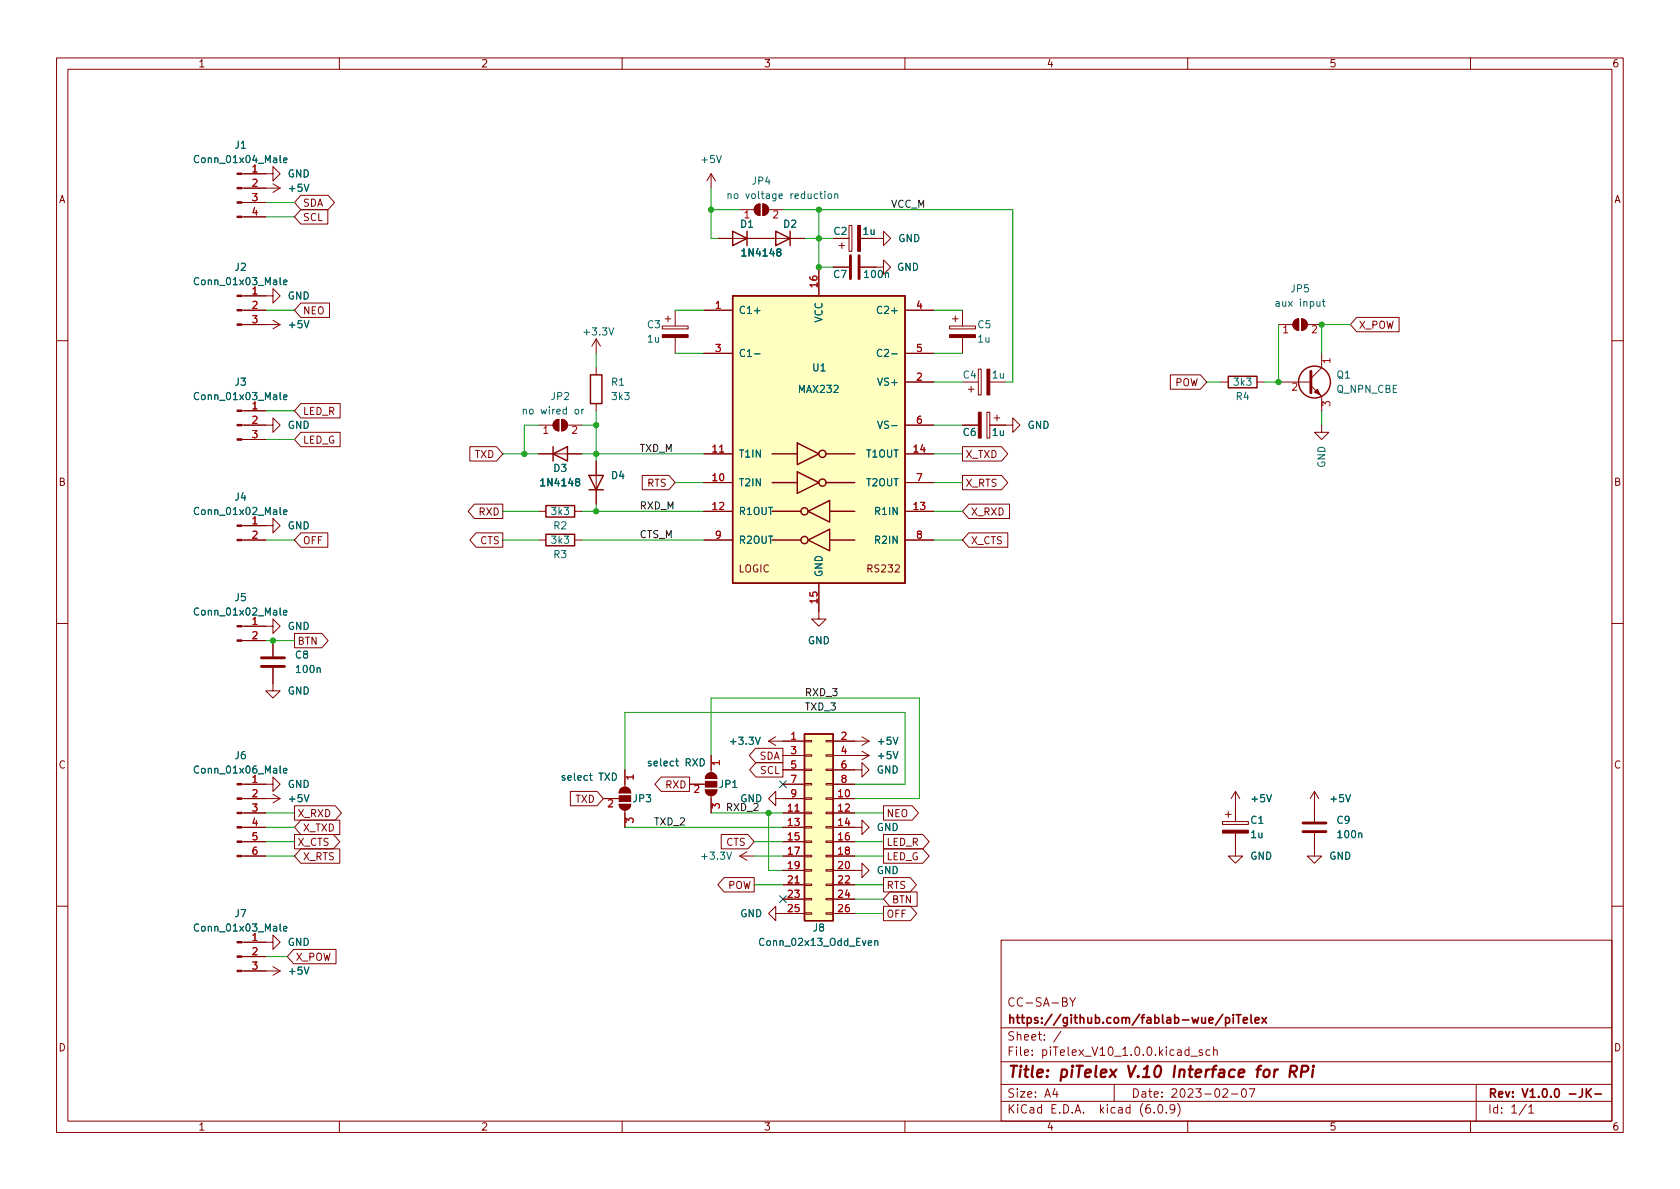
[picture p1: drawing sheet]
<svg xmlns="http://www.w3.org/2000/svg" width="297mm" height="210mm" viewBox="0 0 297 210" stroke-linecap="round" stroke-linejoin="round" font-family="sans-serif">
<g fill="none" stroke="#840000" stroke-width=".18">
<path d="M10 10.2h277v190.1h-277zM12 12.2h273v186.1h-273zM60 10.2v2M110 10.2v2M160 10.2v2M210 10.2v2M260 10.2v2M42.8 30.7h5.5v-1.2l1.2 1.2-1.2 1.3v-1.3M42.8 33.3h6.7M42.8 38.3h4.2M42.8 35.8h4.2M48.3 32.5l1.2 .8"/>
<path d="M49.5 33.3l-1.2 .7M53.2 34.5h4.8l1.1 1.3-1.1 1.3h-4.8l-1.1-1.3zM53.2 37.1h4.8v2.5h-4.8l-1.1-1.3zM125.7 30.7l-.7 1.3M125.7 30.7v2.6M125.7 30.7l.8 1.3M130.8 37.1h2.5M133.6 36.4l.8-.3v2a1.02 1.02 0 0 1-1-.6 1.02 1.02 0 0 1 .2-1.1zM134.9 36.1a1.02 1.02 0 0 1 1 1 1.02 1.02 0 0 1-1 1zM135.9 37.1h2.5M150.1 39.9h.5v4.5h-.5zM42.8 52.3h5.5v-1.3l1.2 1.3-1.2 1.3v-1.3"/>
<path d="M42.8 54.9h4.2M42.8 57.4h6.7M48.3 56.6l1.2 .8M49.5 57.4l-1.2 .8M53.2 53.6h5.1v2.5h-5.1l-1.1-1.2zM105.4 59.9v2.6M105.4 59.9l-.8 1.3M105.4 59.9l.8 1.3M117.1 57.7h4.6v.5h-4.6zM117.6 56.4h1M118.1 55.9v1M119.4 54.9v2.8"/>
<path d="M119.4 59.7v2.8M124.5 54.9h5M127 42.2h15.2M144.8 47.2v5.1M148.3 43.4h1.1M148.8 42.9v1M152.1 47.2h4.1v-1.2l1.3 1.2-1.3 1.3v-1.3M152.1 42.2h4.1v-1.3l1.3 1.3-1.3 1.2v-1.2M160 54.9h5.1M167.9 57.7h4.6v.5h-4.6zM168.4 56.4h1M168.9 55.9v1"/>
<path d="M170.2 54.9v2.8M170.2 59.7v2.8M226.1 57.4h2.5M228.9 56.7l.7-.3v2a1.02 1.02 0 0 1-.9-.6 1.02 1.02 0 0 1 .2-1.1zM230.1 56.4a1.02 1.02 0 0 1 1 1 1.02 1.02 0 0 1-1 1zM231.1 57.4h2.6M239.9 56.1h7.5v2.6h-7.5l-1.1-1.3zM10 60.2h2M42.8 75.2h5.5v-1.3l1.2 1.3-1.2 1.2v-1.2M42.8 77.7h4.2M42.8 72.6h4.2M53.2 71.4h6.9v2.5h-6.9l-1.1-1.3z"/>
<path d="M53.2 76.4h6.9v2.6h-6.9l-1.1-1.3zM83.1 79h4.7l1.1 1.3-1.1 1.2h-4.7zM95.2 75.2h2.6M98.1 74.5l.7-.3v2a1.02 1.02 0 0 1-.9-.6 1.02 1.02 0 0 1 .2-1.1zM99.3 74.2a1.02 1.02 0 0 1 1 1 1.02 1.02 0 0 1-1 1zM100.3 75.2h2.6M105.4 65v1.3M105.4 71.4v1.2M124.5 62.5h5M160 67.6h5.1M160 62.5h5.1M160 75.2h5.1"/>
<path d="M170.2 79h6.9l1.1 1.3-1.1 1.2h-6.9zM171.2 68.8h1M171.7 68.3v1M173 65.3h.5v4.5h-.5zM174.5 72.9h.5v4.6h-.5zM175 75.2h4.1v-1.3l1.2 1.3-1.2 1.2v-1.2M175 67.6h2.8M175.8 73.9h1M176.3 73.4v1M206.9 66.3h5.3l1.2 1.3-1.2 1.2h-5.3zM215.9 67.6h1.3M222.2 67.6h1.3"/>
<path d="M226.1 67.6h5.7M231.8 68.2l1.9 1.9v2.5M233.7 75.2v1.2h1.2l-1.2 1.3-1.3-1.3h1.3M233.7 62.5v2.5l-1.9 1.9M285 60.2h2M42.8 93h5.5v-1.3l1.2 1.3-1.2 1.2v-1.2M42.8 95.5h4.2M53.2 94.2h4.8v2.6h-4.8l-1.1-1.3zM83.9 89.1h5v2.6h-5l-1.1-1.3zM84.2 94.2h4.7v2.6h-4.7l-1.1-1.3zM95.2 80.3h7.7M95.2 90.4h1.3"/>
<path d="M95.2 95.5h1.3M101.6 90.4h1.3M101.6 95.5h1.3M105.4 81.5v7.6M113.6 84.1h4.7l1.1 1.2-1.1 1.3h-4.7zM124.5 85.3h5M124.5 80.3h5M124.5 90.4h5M124.5 95.5h5M160 85.3h5.1M160 80.3h5.1M160 90.4h5.1"/>
<path d="M160 95.5h5.1M170.2 84.1h6.9l1.1 1.2-1.1 1.3h-6.9zM171.3 89.1h7.2v2.6h-7.2l-1.1-1.3zM171.3 94.2h6.9v2.6h-6.9l-1.1-1.3zM10 110.2h2M42.8 110.7h5.5v-1.2l1.2 1.2-1.2 1.3v-1.3M42.8 113.3h4.2M48.3 118.1v4.1h1.2l-1.2 1.2-1.3-1.2h1.3M48.3 113.3v2.8M52.1 112h4.8l1.1 1.3-1.1 1.2h-4.8zM144.8 103.1v6.4h1.2l-1.2 1.2-1.3-1.2h1.3M285 110.2h2"/>
<path d="M42.8 138.7h5.5v-1.3l1.2 1.3-1.2 1.2v-1.2M100.9 139.9h4.7l1.1 1.3-1.1 1.3h-4.7zM109.8 139.5a1.02 1.02 0 0 1 1.1-.2 1.02 1.02 0 0 1 .6 .9h-2zM110.5 136.1v3.1M116.9 137.4h5v2.5h-5l-1.1-1.2zM121.9 138.7h2.8M124.7 139.7h2a1.02 1.02 0 0 1-1 1 1.02 1.02 0 0 1-1-1zM125 136.9a1.02 1.02 0 0 1 1.1-.2 1.02 1.02 0 0 1 .6 1h-2zM125.7 133.6v3M133.6 132.3h4.8v2.6h-4.8l-1.1-1.3zM133.7 134.9h4.7v2.5h-4.7l-1.2-1.3zM135.9 131.1l1.3 .7"/>
<path d="M135.9 131.1h6.3M137.2 130.3l-1.3 .8M138.4 133.6h3.8M138.4 136.1h3.8M138.4 138.7h3.8M142.2 138.6h1.3v.2h-1.3zM142.2 136h1.3v.3h-1.3zM142.2 133.5h1.3v.2h-1.3zM142.2 130.9h1.3v.3h-1.3zM146 138.6h1.3v.2h-1.3zM146 136h1.3v.3h-1.3zM146 133.5h1.3v.2h-1.3z"/>
<path d="M146 130.9h1.3v.3h-1.3zM147.3 136.1h5.1v-1.2l1.3 1.2-1.3 1.3v-1.3M147.3 131.1h6.4M147.3 133.6h6.4M147.3 138.7h3.8M152.4 132.8l1.3 .8M152.4 130.3l1.3 .8M153.7 133.6l-1.3 .8M153.7 131.1l-1.3 .7M218.4 139.9v5.4M218.4 139.9l-.7 1.3M218.4 139.9l.8 1.3"/>
<path d="M232.4 139.9v5.4M232.4 139.9l-.8 1.3M232.4 139.9l.8 1.3M42.8 141.2h6.7M42.8 143.8h4.2M42.8 146.3h4.2M42.8 148.8h4.2M42.8 151.4h4.2M48.3 140.5l1.2 .7M49.5 141.2l-1.2 .8M52.1 142.5h7.2l1.1 1.3-1.1 1.2h-7.2zM52.1 147.6h6.9l1.1 1.2-1.1 1.3h-6.9z"/>
<path d="M53.2 150.1h6.9v2.5h-6.9l-1.1-1.2zM53.2 145h6.9v2.6h-6.9l-1.1-1.3zM106.7 141.2h2.8M109.5 142.2h2a1.02 1.02 0 0 1-1 1.1 1.02 1.02 0 0 1-1-1.1zM110.5 143.3v3M125.7 140.7v3.1M127.5 147.6h4.7l1.1 1.2-1.1 1.3h-4.7zM128 155.2h5.3v2.5h-5.3l-1.1-1.2zM130.8 151.4h2.5M130.8 151.4l1.3 .7M132.1 150.6l-1.3 .8M137.2 141.2v-1.3l-1.3 1.3 1.3 1.3v-1.3h5"/>
<path d="M138.4 143.8h3.8M138.4 146.3h3.8M138.4 148.8h3.8M138.4 151.4h3.8M138.4 153.9h3.8M138.4 156.5h3.8M138.4 159h3.8M142.2 158.9h1.3v.2h-1.3zM142.2 156.3h1.3v.3h-1.3zM142.2 153.8h1.3v.2h-1.3zM142.2 151.3h1.3v.2h-1.3zM142.2 148.7h1.3v.3h-1.3z"/>
<path d="M142.2 146.2h1.3v.2h-1.3zM142.2 143.6h1.3v.3h-1.3zM142.2 141.1h1.3v.2h-1.3zM146 158.9h1.3v.2h-1.3zM146 156.3h1.3v.3h-1.3zM146 153.8h1.3v.2h-1.3zM146 151.3h1.3v.2h-1.3zM146 148.7h1.3v.3h-1.3zM146 146.2h1.3v.2h-1.3zM146 143.6h1.3v.3h-1.3zM146 141.1h1.3v.2h-1.3zM147.3 153.9h5.1v-1.3l1.3 1.3-1.3 1.3v-1.3"/>
<path d="M147.3 146.3h5.1v-1.3l1.3 1.3-1.3 1.3v-1.3M147.3 141.2h3.8M147.3 143.8h3.8M147.3 148.8h3.8M147.3 151.4h3.8M147.3 156.5h3.8M147.3 159h3.8M156.2 142.5h5.1l1.1 1.3-1.1 1.2h-5.1zM156.2 147.6h7l1.1 1.2-1.1 1.3h-7zM156.2 150.1h7l1.1 1.3-1.1 1.2h-7zM156.2 155.2h4.7l1.1 1.3-1.1 1.2h-4.7zM157.3 157.7h4.9v2.6h-4.9l-1.1-1.3z"/>
<path d="M216.2 145.3h4.5v.5h-4.5zM216.7 144h1M217.2 143.5v1M218.4 147.3v4.1h1.3l-1.3 1.2-1.2-1.2h1.2M232.4 147.3v4.1h1.3l-1.3 1.2-1.3-1.2h1.3M10 160.2h2M42.8 166.6h5.5v-1.3l1.2 1.3-1.2 1.3v-1.3M42.8 171.7h6.7M42.8 169.2h4.2M48.3 170.9l1.2 .8M49.5 171.7l-1.2 .8M51.9 167.9h7.5v2.5h-7.5l-1.1-1.2z"/>
<path d="M137.2 161.5v-1.2l-1.3 1.2 1.3 1.3v-1.3h5M142.2 161.4h1.3v.3h-1.3zM146 161.4h1.3v.3h-1.3zM147.3 161.5h3.8M156.2 160.3h4.8l1.1 1.2-1.1 1.3h-4.8zM177 166.3h108v32h-108zM187.9 177.1h.5l.2-.1v-.3l-.1-.2-.6-.1v1.5h.5l.3-.3a.39 .39 0 0 0-.3-.5M189.1 176.4l.5 .8 .5-.8M189.6 177.2v.7M285 160.2h2M60 198.3v2M110 198.3v2"/>
<path d="M160 198.3v2M177 194.8h108M177 191.8h108M177 187.8h108M177 181.8h108M186.5 192.5l-.4 1h1M186.9 193v1M187.6 182.4l-1.3 1.9M197 191.8v3M204.1 196.7v.1M204.9 195.4l.2-.1a.81 .81 0 0 1 .6 .7 .81 .81 0 0 1-.3 .8h-.2a.81 .81 0 0 1-.6-.6 .81 .81 0 0 1 .3-.8zM206.2 196.7v.1"/>
<path d="M207.7 196l-.3 .3h-.3l-.2-.3 .1-.6 .4-.1 .2 .2a.99 .99 0 0 1-.3 1.3h-.3M208.2 195.1a1.72 1.72 0 0 1 0 2.3M210 198.3v2M210.6 186.8h1.1M212.6 185.7l-.4-.1-.2 .2 .1 .3 .5 .1v.4h-.6M213.9 185.7l-.4-.1-.3 .3v.4l.2 .3h.5M214.6 185.8l.2-.2 .3 .1 .1 .9M214.6 185.1v1.5M216.2 192.7l.6-.2 .2 .2 .1 .3-1 1h1M217.7 193.5h1.2M219.7 192.6l.2-.1a.81 .81 0 0 1 .5 .7 .81 .81 0 0 1-.3 .8h-.1a.81 .81 0 0 1-.6-.6 .81 .81 0 0 1 .3-.8zM220.9 192.5h1l-.7 1.5"/>
<path d="M260 198.3v2M261 191.8v6.5M269.9 195.3l-1.3 1.9M270.3 195.8l.4-.5v1.5M270.3 196.8h.9"/>
</g>
<g fill="none" stroke="#840000" stroke-width=".3">
<path d="M216.2 179.4l-1.3 1.9M216.7 179.9v1.5M218.1 179.4v.2M218.1 179.9v1M218.6 179.4h.8M219 179.4v1.5M221.2 179.4v1.3l.2 .2M223.1 179.9l.8 1M223.9 179.9l-.8 1M216.7 180l.4-.1 .3 .3v.4l-.1 .3h-.6M219.8 180.4l.8-.1-.1-.3-.4-.1-.3 .2 .1 .8h.6M221.9 180.4l.7-.1v-.3l-.5-.1-.2 .2 .1 .8h.6"/>
<path d="M279.8 192.5v1.1a.48 .48 0 0 1-.6 .4M280.5 192.5v1.5M280.7 193.2l.6 .8M281.3 192.5l-.8 .9M282 193.5h1.1"/>
</g>
<path d="M225.4 189.1l-.2 1.4M226 189.1l-.4 .1-.3 .3M228.1 189.5h.8a.55 .55 0 0 0 .4-.5 .55 .55 0 0 0-.3-.5h-.8l-.2 2M228.6 189.5l.5 1M230.1 189.5h.8a.55 .55 0 0 0 .4-.5 .55 .55 0 0 0-.3-.5h-.8l-.2 2M232.2 189.1l-.2 1.4M232.2 188.5l-.1 .1 .1 .1 .1-.1-.1-.1v.2" fill="none" stroke="#840000" stroke-width=".4"/>
<path d="M150.4 45.2v4.1M151.9 45.2v4.1M231.8 65.7v3.8M46.2 117.9h4.1M46.2 116.3h4.1M230.4 147.1h4M230.4 145.5h4" fill="none" stroke="#840000" stroke-width=".51"/>
<g fill="#840000" stroke="#840000" stroke-width=".18">
<path d="M133.6 36.4l.8-.3v2a1.02 1.02 0 0 1-1-.6 1.02 1.02 0 0 1 .2-1.1z"/>
<path d="M134.9 36.1a1.02 1.02 0 0 1 1 1 1.02 1.02 0 0 1-1 1z"/>
<path d="M216.2 146.8h4.5v.5h-4.5z"/>
<path d="M151.6 39.9h.5v4.5h-.5z"/>
<path d="M41.9 77.6h.9v.2h-.9z"/>
<path d="M41.9 75.1h.9v.2h-.9z"/>
<path d="M41.9 72.5h.9v.3h-.9z"/>
<path d="M173 72.9h.5v4.6h-.5z"/>
<path d="M228.9 56.7l.7-.3v2a1.02 1.02 0 0 1-.9-.6 1.02 1.02 0 0 1 .2-1.1z"/>
<path d="M230.1 56.4a1.02 1.02 0 0 1 1 1 1.02 1.02 0 0 1-1 1z"/>
<path d="M41.9 38.2h.9v.3h-.9z"/>
<path d="M41.9 35.7h.9v.2h-.9z"/>
<path d="M41.9 33.1h.9v.3h-.9z"/>
<path d="M41.9 30.6h.9v.3h-.9z"/>
<path d="M232.4 69.3l.5-.5 .5 1z"/>
<path d="M41.9 113.2h.9v.2h-.9z"/>
<path d="M41.9 110.6h.9v.3h-.9z"/>
<path d="M174.5 65.3h.5v4.5h-.5z"/>
<path d="M167.9 59.2h4.6v.5h-4.6z"/>
<path d="M41.9 57.3h.9v.2h-.9z"/>
<path d="M41.9 54.7h.9v.3h-.9z"/>
<path d="M41.9 52.2h.9v.2h-.9z"/>
<path d="M117.1 59.2h4.6v.5h-4.6z"/>
<path d="M98.1 74.5l.7-.3v2a1.02 1.02 0 0 1-.9-.6 1.02 1.02 0 0 1 .2-1.1z"/>
<path d="M99.3 74.2a1.02 1.02 0 0 1 1 1 1.02 1.02 0 0 1-1 1z"/>
<path d="M41.9 95.4h.9v.2h-.9z"/>
<path d="M41.9 92.8h.9v.3h-.9z"/>
<path d="M41.9 151.3h.9v.2h-.9z"/>
<path d="M41.9 148.7h.9v.3h-.9z"/>
<path d="M41.9 146.2h.9v.2h-.9z"/>
<path d="M41.9 143.6h.9v.3h-.9z"/>
<path d="M41.9 141.1h.9v.2h-.9z"/>
<path d="M41.9 138.6h.9v.2h-.9z"/>
<path d="M109.8 139.5a1.02 1.02 0 0 1 1.1-.2 1.02 1.02 0 0 1 .6 .9h-2z"/>
<path d="M109.5 140.7h2v1h-2z"/>
<path d="M109.5 142.2h2a1.02 1.02 0 0 1-1 1.1 1.02 1.02 0 0 1-1-1.1z"/>
<path d="M125 136.9a1.02 1.02 0 0 1 1.1-.2 1.02 1.02 0 0 1 .6 1h-2z"/>
<path d="M124.7 138.2h2v1h-2z"/>
<path d="M124.7 139.7h2a1.02 1.02 0 0 1-1 1 1.02 1.02 0 0 1-1-1z"/>
<path d="M41.9 171.6h.9v.2h-.9z"/>
<path d="M41.9 169h.9v.3h-.9z"/>
<path d="M41.9 166.5h.9v.2h-.9z"/>
</g>
<g fill="none" stroke="#006464" stroke-width=".18">
<path d="M50.1 28.3l.6-.1v-.2l-.4-.1-.2 .2 .1 .6h.5M128.7 34.4l.2-.1h.3l.1 .8M128.7 34.3v.8M146.4 34.4l.2-.1 .4 .1v.5l-.1 .2h-.3l-.2-.1zM147.6 34.4l.2-.1h.3v.8M147.6 34.3v.8M50.1 49.9l.6-.1v-.2l-.4-.1-.2 .2 .1 .6h.5M155.9 54.3a.6 .6 0 0 0-.8 .4 .6 .6 0 0 0 .6 .7l.2-.1M233.8 53.3h.5M234 52.9v1.1l.3 .2M50.1 70.2l.6-.1v-.2l-.4-.1-.2 .2 .1 .6h.5M102.9 72.4v.8"/>
<path d="M103.2 72.4l-.3 .2M133.4 62.6h1M155.2 74.5l.4 1.3 .4-1.3M155.9 61.9a.6 .6 0 0 0-.8 .4 .6 .6 0 0 0 .6 .8l.2-.2M50.1 90.6l.6-.2v-.2l-.4-.1-.2 .2 .1 .6h.5M50.1 108.3l.6-.1v-.2l-.4-.1-.2 .2 .1 .6h.5M50.1 136.3l.6-.1v-.3h-.4l-.2 .1 .1 .7h.5M108.3 136.7a.64 .64 0 0 1 .7 .6 .64 .64 0 0 1-.7 .7zM123.8 134.2a.64 .64 0 0 1 .7 .6 .64 .64 0 0 1-.7 .6zM50.1 164.2l.6-.1v-.2l-.4-.1-.2 .2 .1 .6h.5M154.7 166.5l.1-.2 .4 .1v.8M154.7 166.3v.9"/>
</g>
<g fill="none" stroke="#840000" stroke-width=".25">
<path d="M129.5 52.3h30.5v50.8h-30.5zM129.5 40.9l2.6 1.3-2.6 1.2zM132.1 40.9v2.5M137.2 40.9l2.5 1.3-2.5 1.2zM139.7 40.9v2.5M97.8 79v2.5M104.4 66.3h2v5.1h-2zM141 78.4l3.8 1.9-3.8 1.9zM217.2 66.5h5v2.1h-5zM96.5 89.4h5.1v2h-5.1zM96.5 94.5h5.1v2h-5.1zM97.8 80.3l2.5-1.3v2.5z"/>
<path d="M104.1 84.1h2.6l-1.3 2.5zM104.1 86.6h2.6M136.5 85.3h4.5M136.5 80.3h4.5M136.5 95.5h5.1M136.5 90.4h5.1M141 83.4l3.8 1.9-3.8 1.9zM142.9 95.5l3.8-1.9v3.8zM142.9 90.4l3.8-1.9v3.8zM146 85.3h5.1M146 80.3h5.1M146.7 95.5h4.4"/>
<path d="M146.7 90.4h4.4M142.2 129.8h5.1v33h-5.1z"/>
<circle cx="232.4" cy="67.6" r="2.82"/>
<circle cx="142.2" cy="95.5" r=".63"/>
<circle cx="142.2" cy="90.4" r=".63"/>
<circle cx="145.4" cy="80.3" r=".63"/>
<circle cx="145.4" cy="85.3" r=".63"/>
</g>
<g fill="#ffffc2" stroke="#ffffc2" stroke-width=".18">
<path d="M129.5 52.3h30.5v50.8h-30.5z"/>
<path d="M142.2 129.8h5.1v33h-5.1z"/>
</g>
<g fill="none" stroke="#009600" stroke-width=".18">
<path d="M47 35.8h5.1M47 38.3h5.1M125.7 33.3v8.9h1.3M125.7 37.1h5.1M138.4 37.1h40.7v30.5h-1.3M144.8 37.1v10.1h2.5M47 54.9h5.1M119.4 54.9h5.1M142.2 42.2h5.1M165.1 54.9h5.1M226.1 57.4v10.2h-2.6M238.8 57.4h-5.1v5.1"/>
<path d="M47 72.6h5.1M47 77.7h5.1M95.2 75.2h-2.5v5.1M102.9 75.2h2.5M105.4 62.5v2.5M105.4 72.6v8.9M119.4 62.5h5.1M165.1 67.6h5.1M165.1 62.5h5.1M165.1 75.2h5.1M213.4 67.6h2.5M233.7 72.6v2.6"/>
<path d="M47 95.5h5.1M88.9 95.5h6.3M88.9 90.4h6.3M88.9 80.3h6.3M102.9 95.5h21.6M102.9 90.4h21.6M102.9 80.3h21.6M105.4 89.1v1.3M119.4 85.3h5.1M165.1 85.3h5.1M165.1 95.5h5.1M165.1 90.4h5.1"/>
<path d="M165.1 80.3h5.1M47 113.3h5.1M110.5 136.1v-10.1h49.5v12.7h-8.9M125.7 133.6v-10.2h36.9v17.8h-11.5M47 151.4h5.1M47 148.8h5.1M47 143.8h5.1M47 146.3h5.1M110.5 146.3h27.9M125.7 143.8h12.7M133.3 151.4h5.1M133.3 156.5h5.1"/>
<path d="M133.3 148.8h5.1M135.9 143.8v10.1h2.5M151.1 151.4h5.1M151.1 156.5h5.1M151.1 148.8h5.1M151.1 143.8h5.1M151.1 159h5.1M47 169.2h3.8M151.1 161.5h5.1"/>
</g>
<path d="M137.8 138.1l1.2 1.2M139 138.1l-1.2 1.2M137.8 158.4l1.2 1.2M139 158.4l-1.2 1.2" fill="none" stroke="#000084" stroke-width=".18"/>
<g fill="#009600" stroke="#009600" stroke-width=".18">
<circle cx="144.8" cy="42.2" r=".46"/>
<circle cx="144.8" cy="37.1" r=".46"/>
<circle cx="144.8" cy="47.2" r=".46"/>
<circle cx="125.7" cy="37.1" r=".46"/>
<circle cx="135.9" cy="143.8" r=".46"/>
<circle cx="92.7" cy="80.3" r=".46"/>
<circle cx="48.3" cy="113.3" r=".46"/>
<circle cx="105.4" cy="90.4" r=".46"/>
<circle cx="226.1" cy="67.6" r=".46"/>
<circle cx="233.7" cy="57.4" r=".46"/>
<circle cx="105.4" cy="80.3" r=".46"/>
<circle cx="105.4" cy="75.2" r=".46"/>
</g>
<text font-size="2.8" fill="#840000" x="178" y="190.6">Title: piTelex V.10 Interface for RPi</text>
<g font-size="2.1" fill="#840000">
<text x="178" y="178">CC-SA-BY</text>
<text x="178" y="184">Sheet: /</text>
<text x="178" y="181">https://github.com/fablab-wue/piTelex</text>
<text x="178" y="186.7">File: piTelex_V10_1.0.0.kicad_sch</text>
<text x="178" y="196.9">KiCad E.D.A. kicad (6.0.9)</text>
<text x="178" y="194.1">Size: A4</text>
<text x="200" y="194.1">Date: 2023-02-07</text>
<text x="263" y="194.1">Rev: V1.0.0 -JK-</text>
<text x="263" y="196.9">Id: 1/1</text>
</g>
<g font-size="1.8" fill="#840000">
<text x="35" y="11.9">1</text>
<text x="85" y="11.9">2</text>
<text x="135" y="11.9">3</text>
<text x="185" y="11.9">4</text>
<text x="235" y="11.9">5</text>
<text x="285" y="11.9">6</text>
<text x="10.3" y="35.9">A</text>
<text x="285.3" y="35.9">A</text>
<text x="53.5" y="36.5">SDA</text>
<text x="53.5" y="39.1">SCL</text>
<text x="147.5" y="41.5">C2</text>
<text x="147.4" y="49.1">C7</text>
<text x="53.5" y="55.6">NEO</text>
<text x="240.2" y="58.1">X_POW</text>
<text x="207.7" y="68.3">POW</text>
<text x="53.5" y="73.4">LED_R</text>
<text x="170.3" y="77.1">C6</text>
<text x="53.5" y="78.4">LED_G</text>
<text x="83.9" y="81">TXD</text>
<text x="170.7" y="81">X_TXD</text>
<text x="10.3" y="85.9">B</text>
<text x="114.4" y="86.1">RTS</text>
<text x="170.7" y="86.1">X_RTS</text>
<text x="285.3" y="85.9">B</text>
<text x="84.7" y="91.1">RXD</text>
<text x="171.6" y="91.1">X_RXD</text>
<text x="53.5" y="96.2">OFF</text>
<text x="84.9" y="96.2">CTS</text>
<text x="130.5" y="101.2">LOGIC</text>
<text x="153.5" y="101.2">RS232</text>
<text x="171.6" y="96.2">X_CTS</text>
<text x="52.5" y="114">BTN</text>
<text x="10.3" y="135.9">C</text>
<text x="134.2" y="134.3">SDA</text>
<text x="134.4" y="136.9">SCL</text>
<text x="285.3" y="135.9">C</text>
<text x="101.7" y="141.9">TXD</text>
<text x="117.7" y="139.4">RXD</text>
<text x="52.5" y="144.5">X_RXD</text>
<text x="52.5" y="149.6">X_CTS</text>
<text x="53.5" y="147">X_TXD</text>
<text x="128.4" y="149.6">CTS</text>
<text x="156.7" y="144.5">NEO</text>
<text x="156.7" y="149.6">LED_R</text>
<text x="53.5" y="152.1">X_RTS</text>
<text x="156.7" y="152.1">LED_G</text>
<text x="128.6" y="157.2">POW</text>
<text x="156.7" y="157.2">RTS</text>
<text x="157.6" y="159.7">BTN</text>
<text x="156.7" y="162.3">OFF</text>
<text x="52.2" y="169.9">X_POW</text>
<text x="10.3" y="185.9">D</text>
<text x="285.3" y="185.9">D</text>
<text x="35" y="199.9">1</text>
<text x="85" y="199.9">2</text>
<text x="135" y="199.9">3</text>
<text x="185" y="199.9">4</text>
<text x="235" y="199.9">5</text>
<text x="285" y="199.9">6</text>
</g>
<g font-size="1.8" fill="#006464">
<text x="34.9" y="28.8">Conn_01x04_Male</text>
<text x="41.6" y="26.3">J1</text>
<text x="124.1" y="28.8">+5V</text>
<text x="50.8" y="31.4">GND</text>
<text x="51.2" y="33.9">+5V</text>
<text x="129.7" y="35.2">no voltage reduction</text>
<text x="133" y="32.6">JP4</text>
<text x="130.9" y="40.3">D1</text>
<text x="138.6" y="40.3">D2</text>
<text x="152.6" y="41.5">1u</text>
<text x="41.6" y="47.9">J2</text>
<text x="131.5" y="45.3">1N4148</text>
<text x="158.6" y="47.9">GND</text>
<text x="158.8" y="42.8">GND</text>
<text x="34.9" y="50.4">Conn_01x03_Male</text>
<text x="50.8" y="53">GND</text>
<text x="153" y="49.1">100n</text>
<text x="228.3" y="51.7">JP5</text>
<text x="51.2" y="58">+5V</text>
<text x="103.5" y="59.3">+3.3V</text>
<text x="114.5" y="58">C3</text>
<text x="130.6" y="55.5">C1+</text>
<text x="145.4" y="57.1" transform="rotate(-90 145.4 57.1)">VCC</text>
<text x="155.7" y="55.5">C2+</text>
<text x="172.9" y="58">C5</text>
<text x="225.9" y="54.2">aux input</text>
<text x="114.5" y="60.6">1u</text>
<text x="130.6" y="63.1">C1-</text>
<text x="143.7" y="65.7">U1</text>
<text x="156.2" y="63.1">C2-</text>
<text x="172.9" y="60.6">1u</text>
<text x="34.9" y="70.7">Conn_01x03_Male</text>
<text x="41.6" y="68.2">J3</text>
<text x="97.5" y="70.7">JP2</text>
<text x="108.1" y="68.2">R1</text>
<text x="108.3" y="70.7">3k3</text>
<text x="141.3" y="69.5">MAX232</text>
<text x="155.6" y="68.2">VS+</text>
<text x="170.3" y="66.9">C4</text>
<text x="175.5" y="66.9">1u</text>
<text x="218.2" y="68.2">3k3</text>
<text x="218.6" y="70.7">R4</text>
<text x="236.3" y="69.5">Q_NPN_CBE</text>
<text x="236.4" y="66.9">Q1</text>
<text x="50.8" y="75.8">GND</text>
<text x="93" y="73.3">no wired or</text>
<text x="156.1" y="75.8">VS-</text>
<text x="175.5" y="77.1">1u</text>
<text x="181.7" y="75.8">GND</text>
<text x="97.9" y="83.4">D3</text>
<text x="130.6" y="80.9">T1IN</text>
<text x="153.2" y="80.9">T1OUT</text>
<text x="234.3" y="82.7" transform="rotate(-90 234.3 82.7)">GND</text>
<text x="41.6" y="88.5">J4</text>
<text x="95.9" y="86">1N4148</text>
<text x="108.1" y="84.7">D4</text>
<text x="130.6" y="86">T2IN</text>
<text x="153.2" y="86">T2OUT</text>
<text x="34.9" y="91.1">Conn_01x02_Male</text>
<text x="50.8" y="93.6">GND</text>
<text x="97.6" y="91.1">3k3</text>
<text x="97.9" y="93.6">R2</text>
<text x="130.6" y="91.1">R1OUT</text>
<text x="155" y="91.1">R1IN</text>
<text x="97.6" y="96.1">3k3</text>
<text x="97.9" y="98.7">R3</text>
<text x="130.6" y="96.1">R2OUT</text>
<text x="155" y="96.1">R2IN</text>
<text x="41.6" y="106.3">J5</text>
<text x="145.4" y="102.1" transform="rotate(-90 145.4 102.1)">GND</text>
<text x="34.9" y="108.8">Conn_01x02_Male</text>
<text x="50.8" y="111.4">GND</text>
<text x="142.8" y="113.9">GND</text>
<text x="52.3" y="116.5">C8</text>
<text x="52.5" y="119">100n</text>
<text x="50.8" y="122.8">GND</text>
<text x="129.4" y="131.7">+3.3V</text>
<text x="155.4" y="131.7">+5V</text>
<text x="34.9" y="136.8">Conn_01x06_Male</text>
<text x="41.6" y="134.2">J6</text>
<text x="115" y="135.5">select RXD</text>
<text x="155" y="136.8">GND</text>
<text x="155.4" y="134.2">+5V</text>
<text x="50.8" y="139.3">GND</text>
<text x="51.2" y="141.9">+5V</text>
<text x="99.7" y="138">select TXD</text>
<text x="112" y="141.9">JP3</text>
<text x="127.2" y="139.3">JP1</text>
<text x="130.9" y="141.9">GND</text>
<text x="221.4" y="141.9">+5V</text>
<text x="235.4" y="141.9">+5V</text>
<text x="155" y="146.9">GND</text>
<text x="221.2" y="145.7">C1</text>
<text x="221.2" y="148.2">1u</text>
<text x="236.4" y="145.7">C9</text>
<text x="236.7" y="148.2">100n</text>
<text x="124.3" y="152">+3.3V</text>
<text x="155" y="154.6">GND</text>
<text x="221" y="152">GND</text>
<text x="235" y="152">GND</text>
<text x="34.9" y="164.7">Conn_01x03_Male</text>
<text x="41.6" y="162.2">J7</text>
<text x="50.8" y="167.3">GND</text>
<text x="130.9" y="162.2">GND</text>
<text x="134.7" y="167.3">Conn_02x13_Odd_Even</text>
<text x="143.8" y="164.7">J8</text>
<text x="51.2" y="172.3">+5V</text>
</g>
<g font-size="1.8" fill="#a90000">
<text x="44.6" y="30.5">1</text>
<text x="44.6" y="33">2</text>
<text x="44.6" y="35.6">3</text>
<text x="44.6" y="38.1">4</text>
<text x="131.6" y="38.6">1</text>
<text x="136.7" y="38.6">2</text>
<text x="44.6" y="52.1">1</text>
<text x="144.5" y="50.8" transform="rotate(-90 144.5 50.8)">16</text>
<text x="44.6" y="54.6">2</text>
<text x="44.6" y="57.1">3</text>
<text x="126.5" y="54.6">1</text>
<text x="162.1" y="54.6">4</text>
<text x="226.8" y="58.9">1</text>
<text x="231.9" y="58.9">2</text>
<text x="126.5" y="62.2">3</text>
<text x="162.1" y="62.2">5</text>
<text x="235.2" y="64.2" transform="rotate(-90 235.2 64.2)">1</text>
<text x="162.1" y="67.3">2</text>
<text x="228.4" y="69.1">2</text>
<text x="235.2" y="71.9" transform="rotate(-90 235.2 71.9)">3</text>
<text x="44.6" y="72.4">1</text>
<text x="44.6" y="74.9">2</text>
<text x="44.6" y="77.5">3</text>
<text x="96" y="76.7">1</text>
<text x="101.1" y="76.7">2</text>
<text x="162.1" y="74.9">6</text>
<text x="126" y="80">11</text>
<text x="161.6" y="80">14</text>
<text x="126" y="85.1">10</text>
<text x="162.1" y="85.1">7</text>
<text x="44.6" y="92.7">1</text>
<text x="44.6" y="95.2">2</text>
<text x="126" y="90.2">12</text>
<text x="126.5" y="95.2">9</text>
<text x="161.6" y="90.2">13</text>
<text x="162.1" y="95.2">8</text>
<text x="144.5" y="106.6" transform="rotate(-90 144.5 106.6)">15</text>
<text x="44.6" y="110.5">1</text>
<text x="44.6" y="113">2</text>
<text x="139.8" y="130.8">1</text>
<text x="148.7" y="130.8">2</text>
<text x="112" y="137.9" transform="rotate(-90 112 137.9)">1</text>
<text x="127.3" y="135.4" transform="rotate(-90 127.3 135.4)">1</text>
<text x="139.8" y="133.3">3</text>
<text x="139.8" y="135.9">5</text>
<text x="148.7" y="133.3">4</text>
<text x="148.7" y="135.9">6</text>
<text x="44.6" y="138.4">1</text>
<text x="44.6" y="141">2</text>
<text x="44.6" y="143.5">3</text>
<text x="107.5" y="142.7">2</text>
<text x="122.7" y="140.2">2</text>
<text x="127.3" y="143" transform="rotate(-90 127.3 143)">3</text>
<text x="139.4" y="143.5">11</text>
<text x="139.8" y="138.4">7</text>
<text x="139.8" y="141">9</text>
<text x="148.2" y="141">10</text>
<text x="148.2" y="143.5">12</text>
<text x="148.7" y="138.4">8</text>
<text x="44.6" y="146">4</text>
<text x="44.6" y="148.6">5</text>
<text x="112" y="145.5" transform="rotate(-90 112 145.5)">3</text>
<text x="139.4" y="146">13</text>
<text x="139.4" y="148.6">15</text>
<text x="148.2" y="146">14</text>
<text x="148.2" y="148.6">16</text>
<text x="44.6" y="151.1">6</text>
<text x="139.4" y="151.1">17</text>
<text x="139.4" y="153.7">19</text>
<text x="148.2" y="151.1">18</text>
<text x="148.2" y="153.7">20</text>
<text x="139.4" y="156.2">21</text>
<text x="139.4" y="158.7">23</text>
<text x="139.4" y="161.3">25</text>
<text x="148.2" y="156.2">22</text>
<text x="148.2" y="158.7">24</text>
<text x="148.2" y="161.3">26</text>
<text x="44.6" y="166.4">1</text>
<text x="44.6" y="168.9">2</text>
<text x="44.6" y="171.4">3</text>
</g>
<g font-size="1.8" fill="#0f0f0f">
<text x="157.5" y="36.7">VCC_M</text>
<text x="113" y="79.9">TXD_M</text>
<text x="113" y="90.1">RXD_M</text>
<text x="113" y="95.1">CTS_M</text>
<text x="142.2" y="123.1">RXD_3</text>
<text x="142.2" y="125.6">TXD_3</text>
<text x="128.3" y="143.4">RXD_2</text>
<text x="115.6" y="145.9">TXD_2</text>
</g>
</svg>
